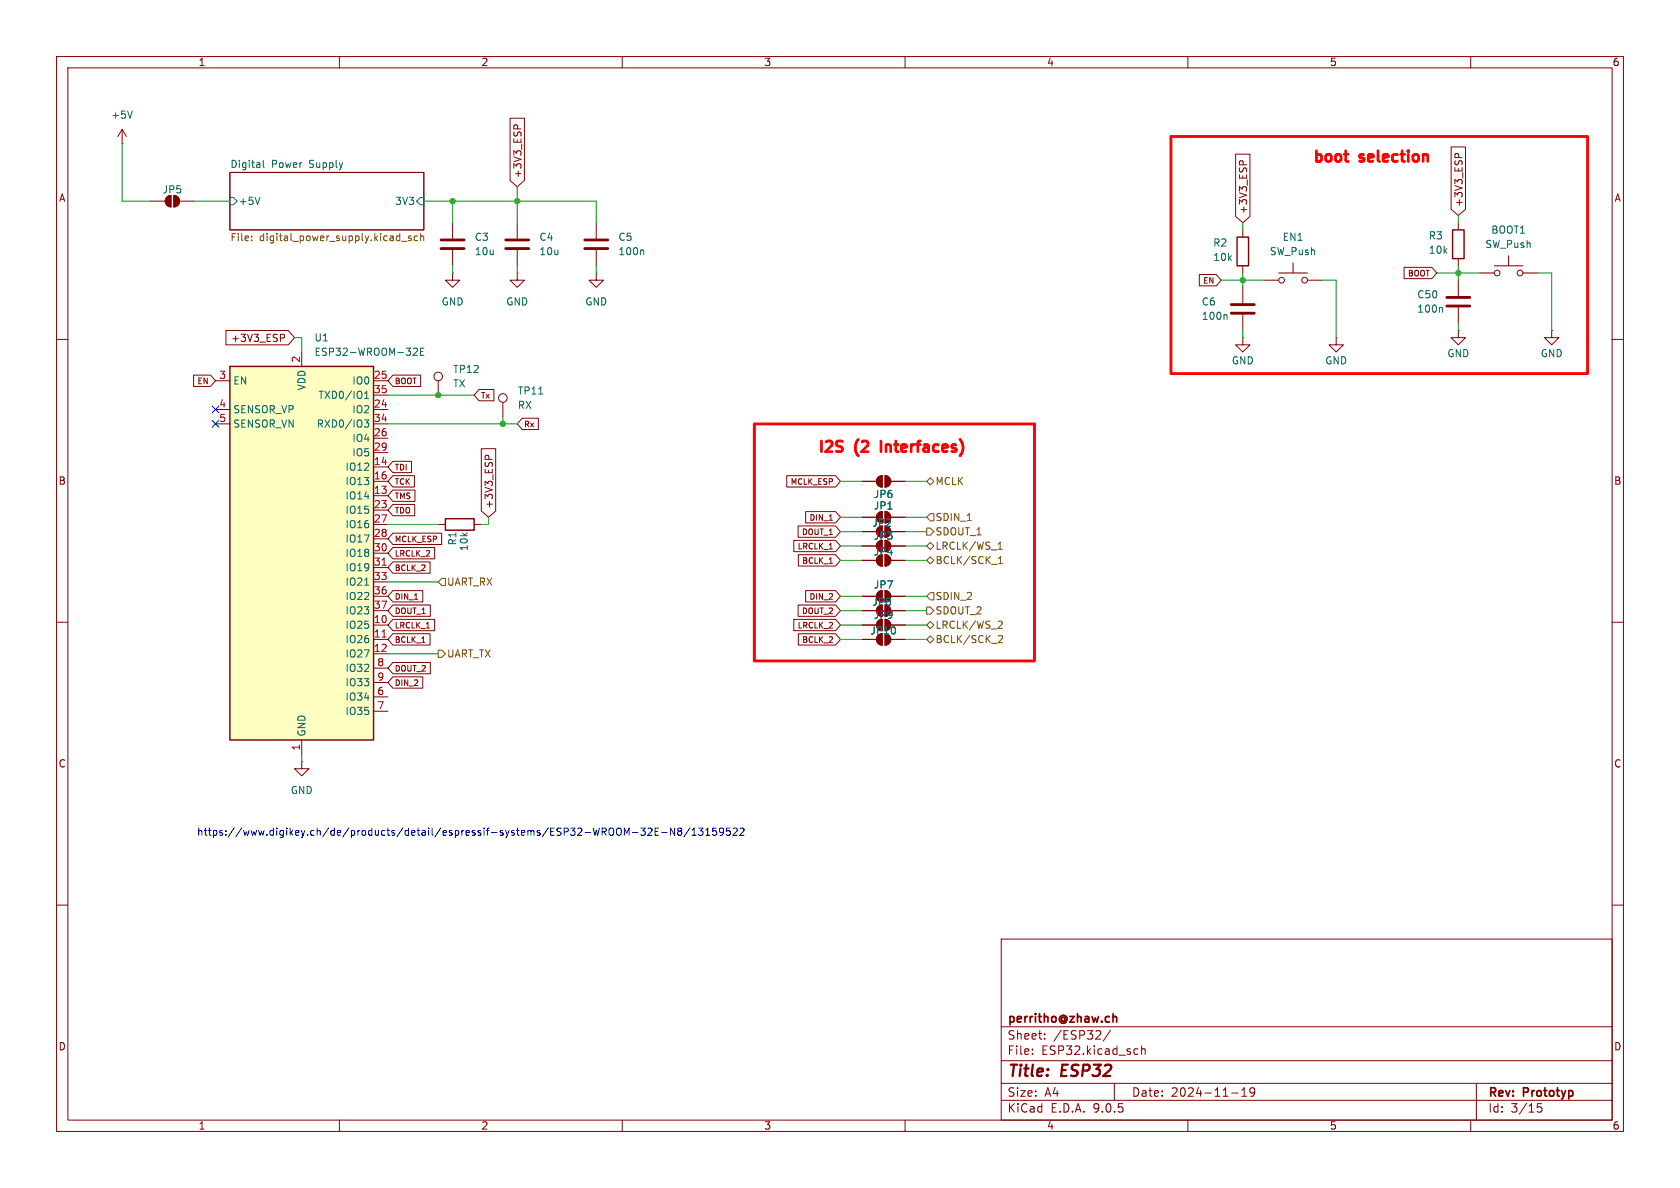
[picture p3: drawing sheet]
<svg xmlns="http://www.w3.org/2000/svg" width="297mm" height="210mm" viewBox="0 0 297 210" stroke-linecap="round" stroke-linejoin="round" font-family="sans-serif">
<g fill="none" stroke="#840000" stroke-width=".18">
<path d="M10 10h277v190h-277zM12 12h273v186h-273zM60 10v2M110 10v2M160 10v2M210 10v2M260 10v2M40.6 30.5h34.3v10.1h-34.3zM10 60h2M285 60h2M77.5 92.7h1.2M83.8 92.7h1.3"/>
<path d="M10 110h2M285 110h2M10 160h2M177 166h108v32h-108zM285 160h2M60 198v2M110 198v2M160 198v2M177 194.5h108M177 191.5h108M177 187.5h108M177 181.5h108"/>
<path d="M182.5 186.3v.1M182.5 185.5v.1M184.7 183.6v.1M184.7 182.8v.1M196.3 182.1l-1.3 2M197 191.5v3M201 185.4l.2 .1M201.2 186.3l-.2 .1M201.8 184.9v1.5M201.8 185.5l.2-.1 .4 .1 .1 .9M210 198v2M217.7 193.2h1.2"/>
<path d="M219.5 193.8h.9M219.5 192.7l.5-.4v1.5M221.8 192.9l-.3 .3h-.3l-.2-.3 .1-.5 .4-.1 .2 .1a.99 .99 0 0 1-.3 1.4h-.3M260 198v2M261 191.5v6.5M271.8 195.1l-.1 .7 .3-.1h.5l.1 .6-.3 .3-.6-.1"/>
</g>
<path d="M196.8 179.8h.5l.1 .9" fill="none" stroke="#840000" stroke-width=".3"/>
<path d="M40.6 34.9h.7l.6 .7-.6 .6h-.7zM46 34.9l-.5 1.2M46.5 28.3v1.1l.2 .2M74.3 34.9h.6v1.3h-.6l-.6-.6z" fill="none" stroke="#006464" stroke-width=".18"/>
<path d="M44.5 42.4v.1M44.5 41.8v.1M71 42.7h.9M72.7 41.8l-.3-.1-.2 .2v.2l.5 .1v.3h-.5M73.8 41.8l-.3-.1-.3 .2 .1 .6h.5M74.4 41.8l.1-.1 .3 .1 .1 .7M74.4 41.3v1.2" fill="none" stroke="#725600" stroke-width=".18"/>
<path d="M78.7 91.7h5.1v2h-5.1z" fill="none" stroke="#840000" stroke-width=".25"/>
<path d="M40.6 64.8h25.4v66h-25.4z" fill="#ffffc2"/>
<path d="M218.7 41.9h2v5.1h-2zM256.8 40.6h2v5.1h-2zM40.6 64.8h25.4v66h-25.4z" fill="none" stroke="#840000" stroke-width=".25"/>
<g fill="none" stroke="#840000" stroke-width=".18">
<path d="M21.6 25.4h.1M21.6 22.9l-.8 1.2M21.6 22.9l.8 1.2M21.6 22.9v2.5M26.7 35.6h2.5M29.5 34.8l.7-.3v2.1a1.02 1.02 0 0 1-.9-.7 1.02 1.02 0 0 1 .2-1.1zM30.7 34.5a1.02 1.02 0 0 1 1 1.1 1.02 1.02 0 0 1-1 1zM31.7 35.6h2.6M80 39.4v2.8M90.2 20.9h2.5v11l-1.3 1.1-1.2-1.1zM90.8 22.8v-.5l.3-.2 .3 .1 .1 .6M91.4 39.4v2.8"/>
<path d="M105.4 39.4v2.8M218.4 27.2h2.6v11.1l-1.3 1.1-1.3-1.1zM219.1 29.1v-.5l.3-.2 .3 .1 .1 .6M256.5 26h2.6v11l-1.3 1.1-1.3-1.1zM257.2 27.9v-.5l.3-.3 .3 .2 .1 .6M257.8 39.4v1.2M39.9 58.4h11.1l1.1 1.3-1.1 1.3h-11.1zM49.6 59.1h.5l.2 .2-.1 .4-.6 .1M80 48.3v1.2h1.3l-1.3 1.3-1.3-1.3h1.3M80 48.3h.1M80 44.2v2.8M91.4 48.3v1.2h1.3l-1.3 1.3-1.2-1.3h1.2"/>
<path d="M91.4 48.3h.1M91.4 44.2v2.8M105.4 48.3v1.2h1.3l-1.3 1.3-1.3-1.3h1.3M105.4 48.3h.1M105.4 44.2v2.8M212 48.5h3l.9 1-.9 1h-3zM219.7 59.7v1.3h1.3l-1.3 1.2-1.3-1.2h1.3M219.7 59.7h.1M219.7 40.6v1.3M219.7 47v1.3M219.7 50.8v2.8M219.7 55.6v2.8"/>
<path d="M223.5 49.5h2.6M226.1 48.3h5M228.6 46.5v1.8M231.1 49.5h2.6M236.2 59.7v1.3h-1.3l1.3 1.2 1.3-1.2h-1.3M236.2 59.7h.1M248.2 47.3h4.9l.9 1-.9 1h-4.9zM257.8 58.4v1.3h1.3l-1.3 1.3-1.3-1.3h1.3M257.8 58.4h.1M257.8 45.7v1.3M257.8 49.5v2.8M257.8 54.4v2.8"/>
<path d="M261.6 48.3h2.6M264.2 47h5M266.7 45.2v1.8M269.2 48.3h2.6M274.3 58.4v1.3h-1.3l1.3 1.3 1.3-1.3h-1.3M274.3 58.4h.1M34.2 66.3h3l.9 1-.9 1h-3zM38.1 67.3h2.5M38.1 72.4h2.5M38.1 74.9h2.5M53.3 62.2v2.6M66 67.3h2.6"/>
<path d="M66 72.4h2.6M66 74.9h2.6M66 69.9h2.6M66 77.5h2.6M69.5 66.3h4.9v2h-4.9l-.9-1zM77.5 67.3v2.6M84.7 68.8h2.6v2.1h-2.6l-.9-1zM85.1 79.3h2.5v11l-1.2 1.1-1.3-1.1zM88.9 71.1v2.6M92.3 73.9h2.9v2h-2.9l-.9-1zM66 80h2.6M66 82.6h2.6"/>
<path d="M66 85.1h2.6M66 87.6h2.6M66 90.2h2.6M66 92.7h2.6M66 95.3h2.6M66 97.8h2.6M69.5 99.3h6.5v2h-6.5l-.9-1zM69.5 94.2h8.6v2.1h-8.6l-.9-1zM69.5 84.1h3.8v2h-3.8l-.9-1zM69.5 89.2h3.8v2h-3.8l-.9-1zM69.5 81.5h3.2v2.1h-3.2l-.9-1zM69.5 86.6h3.9v2h-3.9l-.9-1z"/>
<path d="M69.5 96.8h7.3v2h-7.3l-.9-1zM85.8 81.2v-.5l.2-.2 .4 .1v.6M139.1 84.1h8.6l.9 1-.9 1h-8.6zM140.3 95.5h7.4l.9 1-.9 1h-7.4zM141.1 93h6.6l.9 1-.9 1h-6.6zM141.1 98.1h6.6l.9 1-.9 1h-6.6zM142.4 90.4h5.3l.9 1-.9 1h-5.3zM146.6 99.6h.6M146.6 92h.6M146.6 97h.6M152.4 85.1h2.5M152.4 91.4h2.5"/>
<path d="M152.4 94h2.5M152.4 99.1h2.5M152.4 96.5h2.5M155.2 84.4l.8-.3v2a1.02 1.02 0 0 1-1-.6 1.02 1.02 0 0 1 .2-1.1zM155.2 90.7l.8-.3v2.1a1.02 1.02 0 0 1-1-.7 1.02 1.02 0 0 1 .2-1.1zM155.2 93.3l.8-.3v2a1.02 1.02 0 0 1-1-.6 1.02 1.02 0 0 1 .2-1.1zM155.2 98.3l.8-.3v2.1a1.02 1.02 0 0 1-1-.7 1.02 1.02 0 0 1 .2-1.1zM155.2 95.8l.8-.3v2a1.02 1.02 0 0 1-1-.6 1.02 1.02 0 0 1 .2-1.1zM156.5 84.1a1.02 1.02 0 0 1 1 1 1.02 1.02 0 0 1-1 1zM156.5 90.4a1.02 1.02 0 0 1 1 1 1.02 1.02 0 0 1-1 1.1zM156.5 93a1.02 1.02 0 0 1 1 1 1.02 1.02 0 0 1-1 1zM156.5 98a1.02 1.02 0 0 1 1 1.1 1.02 1.02 0 0 1-1 1z"/>
<path d="M156.5 95.5a1.02 1.02 0 0 1 1 1 1.02 1.02 0 0 1-1 1zM157.5 85.1h2.5M157.5 91.4h2.5M157.5 94h2.5M157.5 99.1h2.5M157.5 96.5h2.5M66 100.3h2.6M66 102.9h2.6M66 105.4h2.6M66 108h2.6M66 110.5h2.6M66 113h2.6"/>
<path d="M66 115.6h2.6M66 118.1h2.6M69.5 104.4h5.2v2h-5.2l-.9-1zM69.5 109.5h7.3v2h-7.3l-.9-1zM69.5 106.9h6.6v2.1h-6.6l-.9-1zM69.5 112h6.5v2h-6.5l-.9-1zM69.5 117.1h6.6v2h-6.6l-.9-1zM69.5 119.6h5.2v2.1h-5.2l-.9-1zM74.6 113.6h.5M140.3 109.5h7.4l.9 1-.9 1h-7.4zM141.1 106.9h6.6l.9 1.1-.9 1h-6.6zM141.1 112h6.6l.9 1-.9 1h-6.6z"/>
<path d="M142.4 104.4h5.3l.9 1-.9 1h-5.3zM152.4 105.4h2.5M152.4 108h2.5M152.4 110.5h2.5M152.4 113h2.5M155.2 109.8l.8-.3v2a1.02 1.02 0 0 1-1-.6 1.02 1.02 0 0 1 .2-1.1zM155.2 107.2l.8-.3v2.1a1.02 1.02 0 0 1-1-.7 1.02 1.02 0 0 1 .2-1.1zM155.2 112.3l.8-.3v2a1.02 1.02 0 0 1-1-.6 1.02 1.02 0 0 1 .2-1.1zM155.2 104.7l.8-.3v2a1.02 1.02 0 0 1-1-.6 1.02 1.02 0 0 1 .2-1.1zM156.5 109.5a1.02 1.02 0 0 1 1 1 1.02 1.02 0 0 1-1 1zM156.5 106.9a1.02 1.02 0 0 1 1 1.1 1.02 1.02 0 0 1-1 1zM156.5 112a1.02 1.02 0 0 1 1 1 1.02 1.02 0 0 1-1 1z"/>
<path d="M156.5 104.4a1.02 1.02 0 0 1 1 1 1.02 1.02 0 0 1-1 1zM157.5 105.4h2.5M157.5 108h2.5M157.5 110.5h2.5M157.5 113h2.5M53.3 134.6v1.3h1.3l-1.3 1.3-1.2-1.3h1.2M53.3 134.6h.1M53.3 130.8v2.6M66 120.7h2.6M66 123.2h2.6M66 125.7h2.6"/>
<circle cx="226.6" cy="49.5" r=".51"/>
<circle cx="230.6" cy="49.5" r=".51"/>
<circle cx="264.7" cy="48.3" r=".51"/>
<circle cx="268.7" cy="48.3" r=".51"/>
<circle cx="77.5" cy="66.5" r=".76"/>
<circle cx="88.9" cy="70.4" r=".76"/>
</g>
<path d="M23.4 19.6l-.4 1.3M113.6 44.2l.2 .2v.6M216.7 55.6l.2 .2v.7M254.8 54.3l.2 .2v.7M64.4 74.2h.8l-.4 .5 .3 .1v.6l-.2 .1-.4-.1M64.5 70.4h.7M64.5 69.5l.3-.3v1.2M73.1 61.7l.5-.2 .2 .4-.8 .9h.8M74.3 62.1h.5M74.9 61.5h-.6v1.3h.6M95.2 69.7h.8M64.5 103.4h.7" fill="none" stroke="#006464" stroke-width=".18"/>
<path d="M67.6 99.9h.7M67.6 112.6h.7" fill="none" stroke="#a90000" stroke-width=".18"/>
<g fill="#840000" stroke="#840000" stroke-width=".18">
<path d="M29.5 34.8l.7-.3v2.1a1.02 1.02 0 0 1-.9-.7 1.02 1.02 0 0 1 .2-1.1z"/>
<path d="M30.7 34.5a1.02 1.02 0 0 1 1 1.1 1.02 1.02 0 0 1-1 1z"/>
<path d="M155.2 84.4l.8-.3v2a1.02 1.02 0 0 1-1-.6 1.02 1.02 0 0 1 .2-1.1z"/>
<path d="M156.5 84.1a1.02 1.02 0 0 1 1 1 1.02 1.02 0 0 1-1 1z"/>
<path d="M155.2 109.8l.8-.3v2a1.02 1.02 0 0 1-1-.6 1.02 1.02 0 0 1 .2-1.1z"/>
<path d="M156.5 109.5a1.02 1.02 0 0 1 1 1 1.02 1.02 0 0 1-1 1z"/>
<path d="M155.2 107.2l.8-.3v2.1a1.02 1.02 0 0 1-1-.7 1.02 1.02 0 0 1 .2-1.1z"/>
<path d="M156.5 106.9a1.02 1.02 0 0 1 1 1.1 1.02 1.02 0 0 1-1 1z"/>
<path d="M155.2 90.7l.8-.3v2.1a1.02 1.02 0 0 1-1-.7 1.02 1.02 0 0 1 .2-1.1z"/>
<path d="M156.5 90.4a1.02 1.02 0 0 1 1 1 1.02 1.02 0 0 1-1 1.1z"/>
<path d="M155.2 112.3l.8-.3v2a1.02 1.02 0 0 1-1-.6 1.02 1.02 0 0 1 .2-1.1z"/>
<path d="M156.5 112a1.02 1.02 0 0 1 1 1 1.02 1.02 0 0 1-1 1z"/>
<path d="M155.2 93.3l.8-.3v2a1.02 1.02 0 0 1-1-.6 1.02 1.02 0 0 1 .2-1.1z"/>
<path d="M156.5 93a1.02 1.02 0 0 1 1 1 1.02 1.02 0 0 1-1 1z"/>
<path d="M155.2 98.3l.8-.3v2.1a1.02 1.02 0 0 1-1-.7 1.02 1.02 0 0 1 .2-1.1z"/>
<path d="M156.5 98a1.02 1.02 0 0 1 1 1.1 1.02 1.02 0 0 1-1 1z"/>
<path d="M155.2 104.7l.8-.3v2a1.02 1.02 0 0 1-1-.6 1.02 1.02 0 0 1 .2-1.1z"/>
<path d="M156.5 104.4a1.02 1.02 0 0 1 1 1 1.02 1.02 0 0 1-1 1z"/>
<path d="M155.2 95.8l.8-.3v2a1.02 1.02 0 0 1-1-.6 1.02 1.02 0 0 1 .2-1.1z"/>
<path d="M156.5 95.5a1.02 1.02 0 0 1 1 1 1.02 1.02 0 0 1-1 1z"/>
</g>
<path d="M78 42.4h4M78 43.9h4M89.4 42.4h4.1M89.4 43.9h4.1M103.4 42.4h4M103.4 43.9h4M217.7 53.8h4M217.7 55.4h4M255.8 52.6h4M255.8 54.1h4" fill="none" stroke="#840000" stroke-width=".51"/>
<g fill="none" stroke="#725600" stroke-width=".18">
<path d="M163.8 93.3h.7l.6 .7-.6 .6h-.7zM163.8 85.1l.7-.6 .6 .6-.6 .6zM163.8 96.5l.7-.6 .6 .6-.6 .7zM163.8 99.1l.7-.7 .6 .7-.6 .6zM164.5 90.8h.6v1.3h-.6l-.7-.7zM176.5 97.1h.7M176.5 96.2l.3-.4v1.3M176.5 99.6h.7M176.5 98.7l.4-.3v1.2M77.5 114.9h.6l.6 .7-.6 .6h-.6zM78.1 102.2h.6v1.3h-.6l-.6-.6zM163.8 107.3h.7l.6 .7-.6 .6h-.7z"/>
<path d="M163.8 113l.7-.6 .6 .6-.6 .7zM163.8 110.5l.7-.6 .6 .6-.6 .6zM164.5 104.8h.6v1.2h-.6l-.7-.6zM176.5 112.5l.5-.2 .2 .4-.7 .9h.7M176.6 109.8l.5 .1 .1 .3-.8 .9h.8"/>
</g>
<g fill="none" stroke="#009600" stroke-width=".18">
<path d="M21.6 25.4v10.2h5.1M34.3 35.6h6.3M74.9 35.6h30.5v3.8M80 35.6v3.8M91.4 33v6.4M219.7 39.4v1.2M257.8 38.1v1.3M52.1 59.7h1.2v2.5M80 47v1.3M91.4 47v1.3M105.4 47v1.3M215.9 49.5h7.6"/>
<path d="M219.7 48.3v2.5M219.7 58.4v1.3M233.7 49.5h2.5v10.2M254 48.3h7.6M257.8 47v2.5M257.8 57.2v1.2M271.8 48.3h2.5v10.1M68.6 69.9h15.2M68.6 74.9h22.8M88.9 73.7v1.2M68.6 92.7h8.9M86.4 91.4v1.3h-1.3"/>
<path d="M148.6 94h3.8M148.6 91.4h3.8M148.6 85.1h3.8M148.6 99.1h3.8M148.6 96.5h3.8M160 94h3.8M160 91.4h3.8M160 85.1h3.8M160 99.1h3.8M160 96.5h3.8M68.6 102.9h8.9M68.6 115.6h8.9"/>
<path d="M148.6 105.4h3.8M148.6 110.5h3.8M148.6 113h3.8M148.6 108h3.8M160 105.4h3.8M160 110.5h3.8M160 113h3.8M160 108h3.8M53.3 133.4v1.2"/>
</g>
<path d="M37.5 71.8l1.2 1.2M37.5 74.3l1.2 1.2M38.7 71.8l-1.2 1.2M38.7 74.3l-1.2 1.2" fill="none" stroke="#000084" stroke-width=".18"/>
<g fill="none" stroke="#0000c2" stroke-width=".18">
<path d="M110.4 146.4l.4 .9 .4-.9v1.2M111.8 147.2h1M113.3 146.4h.8l-.5 .5 .4 .1v.5l-.2 .1-.5-.1M114.5 146.5l.5-.1 .3 .3-.8 .9h.8M115.8 147h.4M116.4 146.4h-.6v1.2h.6M117 147.2h.9M119.3 146.4v1.2l-.8-1.2v1.2M120.1 146.9l-.3-.2 .3-.3h.2l.2 .2-.2 .3M120.1 146.9l-.3 .3 .1 .3 .2 .1h.3l.1-.2v-.2l-.2-.3M120.1 146.9h.2M122 146.3l-1.1 1.7"/>
<path d="M122.3 147.6h.8M122.3 146.7l.4-.3v1.2M123.5 146.4h.8l-.4 .5 .3 .1v.5l-.2 .1-.5-.1M124.8 147.6h.7M124.8 146.7l.3-.3v1.2M126.6 146.4h-.6v.6l.2-.1h.4l.1 .2-.1 .4-.1 .1-.5-.1M127.9 146.9l-.2 .3h-.3l-.2-.3 .1-.5h.4l.2 .1a.84 .84 0 0 1-.3 1.1h-.3M129.1 146.4h-.6l-.1 .6 .2-.1h.4l.1 .2v.4l-.2 .1-.5-.1M129.6 146.5l.5-.1 .2 .3-.8 .9h.8M130.8 146.5l.5-.1 .2 .3-.7 .9h.7"/>
</g>
<path d="M151.7 77.7l-.2 .3M155.7 77.9v2M169.7 77.7l.3 .3" fill="none" stroke="#f00" stroke-width=".48"/>
<path d="M207 24.1h73.7v41.9h-73.7zM133.3 74.9h49.6v41.9h-49.6z" fill="none" stroke="#f00" stroke-width=".51"/>
<g fill="#009600" stroke="#009600" stroke-width=".18">
<circle cx="219.7" cy="49.5" r=".46"/>
<circle cx="257.8" cy="48.3" r=".46"/>
<circle cx="80" cy="35.6" r=".46"/>
<circle cx="88.9" cy="74.9" r=".46"/>
<circle cx="91.4" cy="35.6" r=".46"/>
<circle cx="77.5" cy="69.9" r=".46"/>
</g>
<g font-size="2.8" fill="#840000">
<text x="178" y="190.9">Title:</text>
<text x="187.7" y="190.9">ESP32</text>
</g>
<g font-size="2.7" fill="#f00">
<text x="231.7" y="29.4">boot</text>
<text x="240.5" y="29.4">selection</text>
<text x="144.2" y="80.7">I2S</text>
<text x="151.3" y="80.7">(2</text>
<text x="156.9" y="80.7">Interfaces)</text>
</g>
<g font-size="2.1" fill="#840000">
<text x="178" y="184">Sheet:</text>
<text x="178" y="181.2">perritho@zhaw.ch</text>
<text x="186.2" y="184">/ESP32/</text>
<text x="178" y="186.7">File:</text>
<text x="184.1" y="186.7">ESP32.kicad_sch</text>
<text x="178" y="196.9">KiCad</text>
<text x="178" y="194.1">Size:</text>
<text x="184.7" y="194.1">A4</text>
<text x="185.7" y="196.9">E.D.A.</text>
<text x="193.3" y="196.9">9.0.5</text>
<text x="200" y="194.1">Date:</text>
<text x="207" y="194.1">2024-11-19</text>
<text x="263" y="194.3">Rev:</text>
<text x="263" y="196.9">Id:</text>
<text x="267.1" y="196.9">3/15</text>
<text x="269.4" y="194.3">Prototyp</text>
</g>
<g font-size="1.8" fill="#840000">
<text x="35" y="11.9">1</text>
<text x="85" y="11.9">2</text>
<text x="135" y="11.9">3</text>
<text x="185" y="11.9">4</text>
<text x="235" y="11.9">5</text>
<text x="285" y="11.9">6</text>
<text x="10.3" y="35.9">A</text>
<text x="92.4" y="31.6" transform="rotate(-90 92.4 31.6)">+3V3_ESP</text>
<text x="285.3" y="35.9">A</text>
<text x="220.7" y="37.9" transform="rotate(-90 220.7 37.9)">+3V3_ESP</text>
<text x="258.8" y="36.7" transform="rotate(-90 258.8 36.7)">+3V3_ESP</text>
<text x="40.8" y="60.6">+3V3_ESP</text>
<text x="10.3" y="85.9">B</text>
<text x="285.3" y="85.9">B</text>
<text x="87.3" y="90" transform="rotate(-90 87.3 90)">+3V3_ESP</text>
<text x="10.3" y="135.9">C</text>
<text x="285.3" y="135.9">C</text>
<text x="10.3" y="185.9">D</text>
<text x="285.3" y="185.9">D</text>
<text x="35" y="199.9">1</text>
<text x="85" y="199.9">2</text>
<text x="135" y="199.9">3</text>
<text x="185" y="199.9">4</text>
<text x="235" y="199.9">5</text>
<text x="285" y="199.9">6</text>
</g>
<g font-size="1.8" fill="#006464">
<text x="19.6" y="21.2">+5V</text>
<text x="40.6" y="29.8">Digital</text>
<text x="48" y="29.8">Power</text>
<text x="54.8" y="29.8">Supply</text>
<text x="28.7" y="34.4">JP5</text>
<text x="42.1" y="36.4">+5V</text>
<text x="69.8" y="36.4">3V3</text>
<text x="263.5" y="41.5">BOOT1</text>
<text x="83.8" y="42.8">C3</text>
<text x="83.8" y="45.3">10u</text>
<text x="95.3" y="42.8">C4</text>
<text x="95.3" y="45.3">10u</text>
<text x="109.2" y="42.8">C5</text>
<text x="109.2" y="45.3">100n</text>
<text x="214.4" y="43.8">R2</text>
<text x="214.4" y="46.3">10k</text>
<text x="224.4" y="45.3">SW_Push</text>
<text x="226.7" y="42.8">EN1</text>
<text x="252.5" y="42.5">R3</text>
<text x="252.5" y="45.1">10k</text>
<text x="262.5" y="44">SW_Push</text>
<text x="250.5" y="52.9">C50</text>
<text x="78" y="54.2">GND</text>
<text x="89.4" y="54.2">GND</text>
<text x="103.4" y="54.2">GND</text>
<text x="212.4" y="54.2">C6</text>
<text x="212.4" y="56.7">100n</text>
<text x="250.5" y="55.5">100n</text>
<text x="55.5" y="63.1">ESP32-WROOM-32E</text>
<text x="55.5" y="60.6">U1</text>
<text x="217.7" y="64.6">GND</text>
<text x="234.2" y="64.6">GND</text>
<text x="255.8" y="63.3">GND</text>
<text x="272.3" y="63.3">GND</text>
<text x="41.1" y="68.2">EN</text>
<text x="54.2" y="69.1" transform="rotate(-90 54.2 69.1)">VDD</text>
<text x="56.2" y="70.7">TXD0/IO1</text>
<text x="62.2" y="68.2">IO0</text>
<text x="80" y="68.7">TX</text>
<text x="80" y="66.1">TP12</text>
<text x="91.4" y="70">TP11</text>
<text x="41.1" y="73.3">SENSOR_VP</text>
<text x="41.1" y="75.8">SENSOR_VN</text>
<text x="55.9" y="75.8">RXD0/IO3</text>
<text x="62.2" y="73.3">IO2</text>
<text x="91.4" y="72.5">RX</text>
<text x="61" y="83.4">IO12</text>
<text x="62.2" y="78.3">IO4</text>
<text x="62.2" y="80.9">IO5</text>
<text x="61" y="86">IO13</text>
<text x="61" y="88.5">IO14</text>
<text x="154.4" y="88.2">JP6</text>
<text x="61" y="91">IO15</text>
<text x="61" y="93.6">IO16</text>
<text x="154.1" y="93.3">JP2</text>
<text x="154.4" y="90.3">JP1</text>
<text x="154.4" y="95.6">JP3</text>
<text x="61" y="96.1">IO17</text>
<text x="61" y="98.7">IO18</text>
<text x="61" y="101.2">IO19</text>
<text x="80.9" y="96.5" transform="rotate(-90 80.9 96.5)">R1</text>
<text x="82.9" y="97.5" transform="rotate(-90 82.9 97.5)">10k</text>
<text x="154.4" y="98.4">JP4</text>
<text x="61" y="103.7">IO21</text>
<text x="61" y="106.3">IO22</text>
<text x="154.1" y="107.3">JP8</text>
<text x="154.4" y="104.2">JP7</text>
<text x="61" y="108.8">IO23</text>
<text x="61" y="111.4">IO25</text>
<text x="61" y="113.9">IO26</text>
<text x="153.8" y="112.4">JP10</text>
<text x="154.4" y="109.6">JP9</text>
<text x="61" y="116.4">IO27</text>
<text x="61" y="119">IO32</text>
<text x="61" y="121.5">IO33</text>
<text x="61" y="124.1">IO34</text>
<text x="54.2" y="130.3" transform="rotate(-90 54.2 130.3)">GND</text>
<text x="61" y="126.6">IO35</text>
<text x="51.3" y="140.6">GND</text>
</g>
<g font-size="1.8" fill="#725600">
<text x="40.6" y="43">File:</text>
<text x="45.9" y="43">digital_power_supply.kicad_sch</text>
<text x="165.3" y="86">MCLK</text>
<text x="165.3" y="94.8">SDOUT_1</text>
<text x="165.3" y="92.3">SDIN_1</text>
<text x="165.3" y="97.4">LRCLK/WS_1</text>
<text x="165.3" y="99.9">BCLK/SCK_1</text>
<text x="78.9" y="103.7">UART_RX</text>
<text x="165.3" y="106.3">SDIN_2</text>
<text x="165.3" y="108.8">SDOUT_2</text>
<text x="165.3" y="113.9">BCLK/SCK_2</text>
<text x="165.3" y="111.4">LRCLK/WS_2</text>
<text x="78.9" y="116.4">UART_TX</text>
</g>
<g font-size="1.8" fill="#a90000">
<text x="53.1" y="64.2" transform="rotate(-90 53.1 64.2)">2</text>
<text x="38.7" y="67.1">3</text>
<text x="66" y="67.1">25</text>
<text x="66" y="69.6">35</text>
<text x="38.7" y="72.1">4</text>
<text x="38.7" y="74.7">5</text>
<text x="66" y="72.1">24</text>
<text x="66" y="74.7">34</text>
<text x="66" y="77.2">26</text>
<text x="66" y="79.8">29</text>
<text x="66" y="82.3">14</text>
<text x="66" y="84.8">16</text>
<text x="66" y="87.4">13</text>
<text x="66" y="89.9">23</text>
<text x="66" y="92.5">27</text>
<text x="66" y="95">28</text>
<text x="66" y="97.5">30</text>
<text x="66" y="100.1">31</text>
<text x="66" y="102.6">33</text>
<text x="66" y="105.2">36</text>
<text x="66" y="107.7">37</text>
<text x="66" y="110.2">10</text>
<text x="66" y="112.8">11</text>
<text x="66" y="115.3">12</text>
<text x="66.6" y="117.9">8</text>
<text x="66.6" y="120.4">9</text>
<text x="66.6" y="122.9">6</text>
<text x="66.6" y="125.5">7</text>
<text x="53.1" y="132.8" transform="rotate(-90 53.1 132.8)">1</text>
</g>
<text font-size="1.8" fill="#0000c2" x="34.7" y="147.9">https://www.digikey.ch/de/products/detail/espressif-systems/ESP32-WROOM-32E-N8/13159522</text>
<g font-size="1.4" fill="#840000">
<text x="212.6" y="50.3">EN</text>
<text x="248.8" y="49.1">BOOT</text>
<text x="34.8" y="68.1">EN</text>
<text x="69.7" y="68.1">BOOT</text>
<text x="84.9" y="70.7">Tx</text>
<text x="92.6" y="75.7">Rx</text>
<text x="69.7" y="83.4">TDI</text>
<text x="69.7" y="85.9">TCK</text>
<text x="69.7" y="88.4">TMS</text>
<text x="139.6" y="85.9">MCLK_ESP</text>
<text x="69.7" y="91">TDO</text>
<text x="141.6" y="94.8">DOUT_1</text>
<text x="143" y="92.2">DIN_1</text>
<text x="69.7" y="101.1">BCLK_2</text>
<text x="69.7" y="96.1">MCLK_ESP</text>
<text x="69.7" y="98.6">LRCLK_2</text>
<text x="140.9" y="97.3">LRCLK_1</text>
<text x="141.7" y="99.9">BCLK_1</text>
<text x="69.7" y="106.2">DIN_1</text>
<text x="143" y="106.2">DIN_2</text>
<text x="69.7" y="111.3">LRCLK_1</text>
<text x="69.7" y="108.8">DOUT_1</text>
<text x="69.7" y="113.8">BCLK_1</text>
<text x="140.9" y="111.3">LRCLK_2</text>
<text x="141.6" y="108.8">DOUT_2</text>
<text x="141.7" y="113.8">BCLK_2</text>
<text x="69.7" y="118.9">DOUT_2</text>
<text x="69.7" y="121.5">DIN_2</text>
</g>
</svg>
